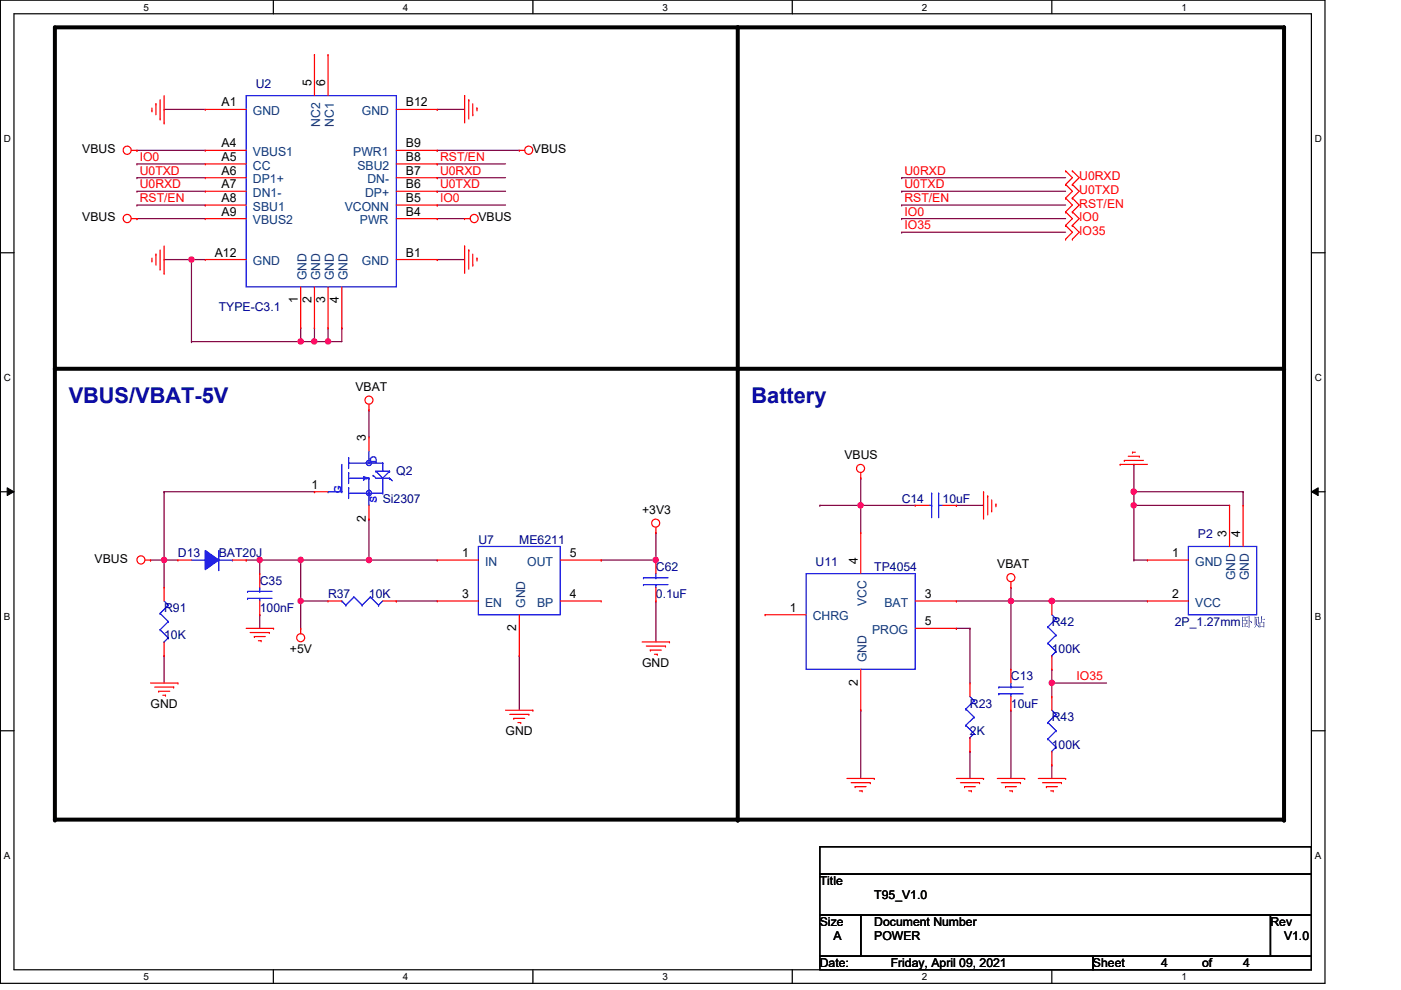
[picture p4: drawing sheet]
<svg xmlns="http://www.w3.org/2000/svg" width="297mm" height="210mm" viewBox="0 0 297 210" stroke-linecap="round" stroke-linejoin="round" font-family="sans-serif">
<path d="M.1 0h280.8v208.5h-280.8zM3 2.9h275v202.7h-275z" fill="none" stroke="#000" stroke-width=".25"/>
<g fill="#fff">
<path d="M30.4 .3h1.2v2.4h-1.2z"/>
<path d="M30.4 205.9h1.2v2.3h-1.2z"/>
</g>
<path d="M58 0v2.9M58 205.6v2.9" fill="none" stroke="#000" stroke-width=".25"/>
<g fill="#fff">
<path d="M85.4 .3h1.2v2.4h-1.2z"/>
<path d="M85.4 205.9h1.2v2.3h-1.2z"/>
</g>
<path d="M113 0v2.9M113 205.6v2.9" fill="none" stroke="#000" stroke-width=".25"/>
<g fill="#fff">
<path d="M140.5 .3h1.1v2.4h-1.1z"/>
<path d="M140.5 205.9h1.1v2.3h-1.1z"/>
</g>
<path d="M168 0v2.9M168 205.6v2.9" fill="none" stroke="#000" stroke-width=".25"/>
<g fill="#fff">
<path d="M195.4 .3h1.2v2.4h-1.2z"/>
<path d="M195.4 205.9h1.2v2.3h-1.2z"/>
</g>
<path d="M223 0v2.9M223 205.6v2.9" fill="none" stroke="#000" stroke-width=".25"/>
<g fill="#fff">
<path d="M250.5 .3h1.1v2.4h-1.1z"/>
<path d="M250.5 205.9h1.1v2.3h-1.1z"/>
<path d="M.8 28.2h1.5v2.4h-1.5z"/>
<path d="M278.8 28.2h1.4v2.4h-1.4z"/>
<path d="M.8 78.9h1.5v2.3h-1.5z"/>
<path d="M278.8 78.9h1.4v2.3h-1.4z"/>
</g>
<path d="M.1 53.6h2.9M278 53.6h2.9" fill="none" stroke="#000" stroke-width=".25"/>
<g fill="#fff">
<path d="M.8 129.6h1.4v2.3h-1.4z"/>
<path d="M278.8 129.6h1.3v2.3h-1.3z"/>
</g>
<path d="M.1 104.3h2.9M278 104.3h2.9" fill="none" stroke="#000" stroke-width=".25"/>
<path d="M1.5 103.4l1.5 .9-1.5 .8zM278 104.3l1.5-.9v1.7z" fill="#000"/>
<path d="M1.5 103.4l1.5 .9-1.5 .8zM278 104.3l1.5-.9v1.7z" fill="none" stroke="#000" stroke-width=".21"/>
<g fill="#fff">
<path d="M.8 180.3h1.4v2.3h-1.4z"/>
<path d="M278.8 180.3h1.3v2.3h-1.3z"/>
</g>
<path d="M.1 154.9h2.9M278 154.9h2.9" fill="none" stroke="#000" stroke-width=".25"/>
<path d="M11.6 5.8h260.6v168h-260.6zM156.4 5.8v168M11.6 78.2h260.6" fill="none" stroke="#000" stroke-width=".85"/>
<g fill="#000">
<circle cx="156.4" cy="5.8" r=".42"/>
<circle cx="272.2" cy="5.8" r=".42"/>
<circle cx="11.6" cy="78.2" r=".42"/>
<circle cx="156.4" cy="78.2" r=".42"/>
<circle cx="272.2" cy="78.2" r=".42"/>
<circle cx="11.6" cy="173.8" r=".42"/>
<circle cx="156.4" cy="173.8" r=".42"/>
<circle cx="272.2" cy="173.8" r=".42"/>
</g>
<g fill="none" stroke="#7f003f" stroke-width=".25">
<path d="M191.2 37.7h.1M191.2 37.7h34.7M191.2 43.5h.1M191.2 46.4h.1M191.2 40.6h.1M191.2 49.2h.1M191.2 43.5h34.7M191.2 46.4h34.7M191.2 40.6h34.7M191.2 49.2h34.7M240.4 107.1h.1M240.4 104.3h.1"/>
<path d="M240.4 107.1h20.3M240.4 104.3v2.8M240.4 104.3h23.2M263.6 104.3h.1M263.6 104.3v2.8"/>
</g>
<circle cx="240.4" cy="104.2" r=".56" fill="#f0f"/>
<circle cx="240.4" cy="104.2" r=".56" fill="none" stroke="#f0f" stroke-width=".25"/>
<path d="M240.4 98.5h.1M240.4 98.5v5.8M240.4 118.7h.1M240.4 107.1h.1M240.4 107.1v11.6M240.4 118.7h2.9" fill="none" stroke="#7f003f" stroke-width=".25"/>
<circle cx="240.4" cy="107.1" r=".56" fill="#f0f"/>
<circle cx="240.4" cy="107.1" r=".56" fill="none" stroke="#f0f" stroke-width=".25"/>
<path d="M182.5 107.1h.1M182.5 107.1v5.8" fill="none" stroke="#7f003f" stroke-width=".25"/>
<circle cx="182.4" cy="107.1" r=".56" fill="#f0f"/>
<circle cx="182.4" cy="107.1" r=".56" fill="none" stroke="#f0f" stroke-width=".25"/>
<path d="M182.5 107.1h.1M182.5 107.1h11.6M202.8 133.2h.1M202.8 133.2h2.9M205.7 133.2h.1M205.7 133.2v11.6M214.3 127.4h.1M214.3 127.4v14.5M182.5 150.6h.1M182.5 150.6v14.5" fill="none" stroke="#7f003f" stroke-width=".25"/>
<circle cx="214.3" cy="127.4" r=".56" fill="#f0f"/>
<circle cx="214.3" cy="127.4" r=".56" fill="none" stroke="#f0f" stroke-width=".25"/>
<g fill="none" stroke="#7f003f" stroke-width=".25">
<path d="M78.2 86.9h.1M78.2 86.9v5.8M34.8 118.7h.1M34.8 118.7v5.8M173.8 107.1h.1M182.5 101.4h.1M182.5 101.4v5.7h-8.7M202.8 107.1h.1M202.8 107.1h5.7M202.8 127.4h.1M202.8 127.4h11.5M205.7 159.3h.1"/>
<path d="M205.7 159.3v5.8M214.3 150.6h.1M214.3 150.6v14.5"/>
</g>
<circle cx="34.8" cy="118.7" r=".56" fill="#f0f"/>
<circle cx="34.8" cy="118.7" r=".56" fill="none" stroke="#f0f" stroke-width=".25"/>
<path d="M34.8 118.7h.1M34.8 118.7h2.9M63.8 118.7h.1M63.8 118.7h14.4M34.8 139h.1M34.8 139v5.8" fill="none" stroke="#7f003f" stroke-width=".25"/>
<circle cx="63.7" cy="118.7" r=".56" fill="#f0f"/>
<circle cx="63.7" cy="118.7" r=".56" fill="none" stroke="#f0f" stroke-width=".25"/>
<path d="M63.8 118.7h.1M63.8 118.7v8.7M63.8 127.4h.1M63.8 127.4h5.8M84 127.4h.1M84 127.4h8.7" fill="none" stroke="#7f003f" stroke-width=".25"/>
<circle cx="63.7" cy="127.4" r=".56" fill="#f0f"/>
<circle cx="63.7" cy="127.4" r=".56" fill="none" stroke="#f0f" stroke-width=".25"/>
<path d="M127.5 118.7h.1M139.1 112.9h.1M139.1 112.9v5.8h-11.6M139.1 127.4h.1M139.1 127.4v8.7" fill="none" stroke="#7f003f" stroke-width=".25"/>
<circle cx="139" cy="118.7" r=".56" fill="#f0f"/>
<circle cx="139" cy="118.7" r=".56" fill="none" stroke="#f0f" stroke-width=".25"/>
<path d="M34.8 104.3h.1M34.8 104.3h31.9M34.8 104.3v14.4M78.2 110.1h.1M78.2 118.7h.1M78.2 110.1v8.6M78.2 118.7h14.5M110.1 139h.1M110.1 139v11.6" fill="none" stroke="#7f003f" stroke-width=".25"/>
<circle cx="78.2" cy="118.7" r=".56" fill="#f0f"/>
<circle cx="78.2" cy="118.7" r=".56" fill="none" stroke="#f0f" stroke-width=".25"/>
<path d="M63.8 127.4h.1M63.8 127.4v5.8M223 127.4h.1M223 127.4h20.3" fill="none" stroke="#7f003f" stroke-width=".25"/>
<circle cx="223" cy="127.4" r=".56" fill="#f0f"/>
<circle cx="223" cy="127.4" r=".56" fill="none" stroke="#f0f" stroke-width=".25"/>
<path d="M55.1 118.7h.1M55.1 118.7v2.9M55.1 130.3h.1M55.1 130.3v2.9" fill="none" stroke="#7f003f" stroke-width=".25"/>
<circle cx="55.1" cy="118.7" r=".56" fill="#f0f"/>
<circle cx="55.1" cy="118.7" r=".56" fill="none" stroke="#f0f" stroke-width=".25"/>
<path d="M52.2 118.7h.1M52.2 118.7h2.9M223 144.8h.1M223 144.8v2.9M223 144.8h11.6" fill="none" stroke="#7f003f" stroke-width=".25"/>
<circle cx="223" cy="144.8" r=".56" fill="#f0f"/>
<circle cx="223" cy="144.8" r=".56" fill="none" stroke="#f0f" stroke-width=".25"/>
<path d="M31.9 118.7h.1M31.9 118.7h2.9M55.1 118.7h.1M55.1 118.7h8.7M214.3 127.4h.1M214.3 127.4h8.7M223 141.9h.1M223 141.9v2.9M223 162.2h.1M223 162.2v2.9" fill="none" stroke="#7f003f" stroke-width=".25"/>
<circle cx="223" cy="127.4" r=".56" fill="#f0f"/>
<circle cx="223" cy="127.4" r=".56" fill="none" stroke="#f0f" stroke-width=".25"/>
<g fill="none" stroke="#7f003f" stroke-width=".25">
<path d="M29 34.8h.1M29 31.9h.1M29 34.8h14.5M29 31.9h14.5M34.8 23.2h.1M34.8 23.2h8.7M92.7 34.8h.1M92.7 34.8h14.5M29 43.5h.1M29 46.4h.1M29 43.5h14.5M29 46.4h14.5"/>
<path d="M40.6 55h.1M40.6 55h2.9M40.6 55v17.4M92.7 43.5h.1M92.7 43.5h14.5M214.3 124.5h.1M214.3 124.5v2.9"/>
</g>
<circle cx="40.6" cy="55" r=".56" fill="#f0f"/>
<circle cx="40.6" cy="55" r=".56" fill="none" stroke="#f0f" stroke-width=".25"/>
<path d="M34.8 55h.1M34.8 55h5.8M69.6 69.5h.1M69.6 72.4h.1M69.6 69.5v2.9M72.5 69.5h.1M72.5 69.5v2.9h-2.9" fill="none" stroke="#7f003f" stroke-width=".25"/>
<circle cx="69.5" cy="72.4" r=".56" fill="#f0f"/>
<circle cx="69.5" cy="72.4" r=".56" fill="none" stroke="#f0f" stroke-width=".25"/>
<path d="M92.7 23.2h.1M92.7 31.9h.1M92.7 23.2h5.8M92.7 31.9h17.4M92.7 55h.1M92.7 46.4h.1M92.7 55h5.8M92.7 46.4h5.8M40.6 72.4h.1M63.8 69.5h.1M63.8 69.5v2.9h-23.2" fill="none" stroke="#7f003f" stroke-width=".25"/>
<circle cx="63.7" cy="72.4" r=".56" fill="#f0f"/>
<circle cx="63.7" cy="72.4" r=".56" fill="none" stroke="#f0f" stroke-width=".25"/>
<path d="M29 37.7h.1M29 37.7h14.5M92.7 37.7h.1M92.7 37.7h14.5M29 40.6h.1M29 40.6h14.5M92.7 40.6h.1M92.7 40.6h14.5M63.8 72.4h.1M66.7 69.5h.1M66.7 69.5v2.9h-2.9" fill="none" stroke="#7f003f" stroke-width=".25"/>
<circle cx="66.6" cy="72.4" r=".56" fill="#f0f"/>
<circle cx="66.6" cy="72.4" r=".56" fill="none" stroke="#f0f" stroke-width=".25"/>
<path d="M66.7 72.4h.1M66.7 72.4h2.9" fill="none" stroke="#7f003f" stroke-width=".25"/>
<g fill="none" stroke="#f00" stroke-width=".25">
<path d="M66.7 11.6h.1M66.7 11.6v8.7M69.6 11.6h.1M69.6 11.6v8.7M27.9 31.9h1.1M29 31.9h.1M32.2 23.5h.1M32.2 22.9v.6M33.1 22h.1M33.1 22v2.3M33.9 25.2h.1M33.9 21.2v4"/>
<path d="M34.8 26.1h.1M34.8 20.3v5.8M43.5 23.2h.1M43.5 31.9h.1M43.5 34.8h.1M43.5 37.7h.1M43.5 31.9h8.7M43.5 23.2h8.7M43.5 34.8h8.7M43.5 37.7h8.7M84 31.9h8.7M84 23.2h8.7"/>
<path d="M84 34.8h8.7M84 37.7h8.7M92.7 37.7h.1M92.7 34.8h.1M92.7 31.9h.1M92.7 23.2h.1M98.5 20.3h.1M98.5 20.3v5.8M99.4 21.2h.1M99.4 21.2v4M100.2 24.3h.1M100.2 22v2.3"/>
<path d="M101.1 22.9h.1M101.1 22.9v.6M110.1 31.9h.1M110.1 31.9h1.1M225.9 39.1h.1M225.9 36.2h.1M225.9 39.1l1.5 1.5-1.5 1.4M225.9 36.2l1.5 1.5-1.5 1.4M227.4 39.1h.1M227.4 36.2h.1M227.4 39.1l1.4 1.5-1.4 1.4M227.4 36.2l1.4 1.5-1.4 1.4"/>
<path d="M27.9 46.4h1.1M29 46.4h.1M32.2 55.3h.1M32.2 54.7v.6M33.1 53.9h.1M33.1 53.9v2.3M33.9 57.1h.1M33.9 53v4.1M34.8 58h.1M34.8 52.2v5.8M43.5 40.6h.1M43.5 43.5h.1"/>
<path d="M43.5 46.4h.1M43.5 55h.1M43.5 46.4h8.7M43.5 40.6h8.7M43.5 43.5h8.7M43.5 55h8.7M84 46.4h8.7M84 40.6h8.7M84 43.5h8.7M84 55h8.7M92.7 55h.1M92.7 46.4h.1"/>
<path d="M92.7 43.5h.1M92.7 40.6h.1M98.5 52.2h.1M98.5 46.4h.1M98.5 52.2v5.8M98.5 46.4h1.2M99.4 53h.1M99.4 53v4.1M100.2 56.2h.1M100.2 53.9v2.3M101.1 54.7h.1M101.1 54.7v.6"/>
<path d="M225.9 44.9h.1M225.9 42h.1M225.9 47.8h.1M225.9 50.7h.1M225.9 42l1.5 1.5-1.5 1.4M225.9 44.9l1.5 1.5-1.5 1.4M225.9 47.8l1.5 1.4-1.5 1.5M227.4 44.9h.1M227.4 42h.1M227.4 47.8h.1M227.4 50.7h.1M227.4 42l1.4 1.5-1.4 1.4"/>
<path d="M227.4 44.9l1.4 1.5-1.4 1.4M227.4 47.8l1.4 1.4-1.4 1.5M63.8 69.5h.1M63.8 60.8v8.7M66.7 69.5h.1M66.7 60.8v8.7M69.6 69.5h.1M69.6 60.8v8.7M72.5 69.5h.1M72.5 60.8v8.7M78.2 86.9h.1M78.2 85.7v1.2"/>
<path d="M237.5 98.5h.1M237.5 98.5h5.8M238.4 97.6h.1M238.4 97.6h4M239.2 96.7h2.4M240.1 95.9h.1M240.1 95.9h.6M241.6 96.7h.1M30.8 118.7h1.1M31.9 118.7h.1M139.1 112.9h.1M139.1 111.8v1.1"/>
<path d="M182.5 101.4h.1M182.5 100.2v1.2M194.1 107.1h.1M194.1 107.1h2.9M199.9 107.1h2.9M202.8 107.1h.1M208.5 104.3h.1M208.5 104.3v5.8M209.4 105.2h.1M209.4 105.2v4M210.3 108.3h.1M210.3 106v2.3"/>
<path d="M211.2 106.9h.1M211.2 106.9v.5M52.2 133.2h5.8M53 134.1h4.1M53.9 135h.1M53.9 135h2.4M54.8 135.8h.6M55.4 135.8h.1M57.1 134.1h.1M58 133.2h.1M63.8 133.2h.1M63.8 133.2v1.2"/>
<path d="M136.1 136.1h5.8M137 137h4.1M137.9 137.8h.1M137.9 137.8h2.3M138.8 138.7h.6M139.4 138.7h.1M141.1 137h.1M141.9 136.1h.1M214.3 124.5h.1M214.3 123.4v1.1M31.9 144.8h5.8M32.8 145.7h4"/>
<path d="M33.7 146.6h.1M33.7 146.6h2.3M34.5 147.4h.6M35.1 147.4h.1M36.8 145.7h.1M37.7 144.8h.1M107.2 150.6h5.8M108.1 151.5h4M108.9 152.3h.1M108.9 152.3h2.3M109.8 153.2h.6M110.4 153.2h.1"/>
<path d="M112.1 151.5h.1M113 150.6h.1M179.6 165.1h5.8M180.5 165.9h4M181.3 166.8h.1M181.3 166.8h2.3M182.2 167.7h.6M182.8 167.7h.1M184.5 165.9h.1M185.4 165.1h.1M202.8 165.1h5.7M203.6 165.9h4.1"/>
<path d="M204.5 166.8h.1M204.5 166.8h2.3M205.4 167.7h.5M205.9 167.7h.1M207.7 165.9h.1M208.5 165.1h.1M211.5 165.1h5.8M212.3 165.9h4.1M213.2 166.8h.1M213.2 166.8h2.3M214 167.7h.6M214.6 167.7h.1"/>
<path d="M216.4 165.9h.1M217.3 165.1h.1M220.1 165.1h5.8M221 165.9h4M221.9 166.8h.1M221.9 166.8h2.3M222.8 167.7h.5M223.3 167.7h.1M225 165.9h.1M225.9 165.1h.1"/>
<circle cx="27" cy="31.8" r=".86"/>
<circle cx="112.1" cy="31.8" r=".86"/>
<circle cx="27" cy="46.3" r=".86"/>
<circle cx="100.5" cy="46.3" r=".86"/>
<circle cx="78.2" cy="84.8" r=".85"/>
<circle cx="182.4" cy="99.3" r=".85"/>
<circle cx="29.9" cy="118.7" r=".86"/>
<circle cx="139" cy="110.9" r=".85"/>
<circle cx="63.7" cy="135.2" r=".85"/>
<circle cx="214.3" cy="122.5" r=".85"/>
</g>
<path d="M173.8 179.5h104.2v5.8h-104.2zM173.8 185.3h104.2v8.7h-104.2zM173.8 194h8.7v8.7h-8.7zM182.5 194h86.9v8.7h-86.9zM269.4 194h8.6v8.7h-8.6zM173.8 202.7h57.9v2.9h-57.9zM231.7 202.7h46.3v2.9h-46.3z" fill="none" stroke="#000" stroke-width=".25"/>
<g fill="none" stroke="#00f" stroke-width=".25">
<path d="M52.2 20.3h31.8v40.5h-31.8zM40.6 118.7h2.9M43.5 118.7h.1M46.4 116.7v4.1M46.4 118.7h2.9M49.3 118.7h.1M197 107.1h.5M197.5 107.1h.1M197.5 104.6h.1M197.5 104.6v5.2M199 104.6h.1M199 107.1h.1"/>
<path d="M199 107.1h.9M199 104.6v5.2M46.4 120.8h.1"/>
</g>
<path d="M43.5 116.7l2.9 2-2.9 2.1z" fill-rule="evenodd" fill="#00f"/>
<g fill="none" stroke="#00f" stroke-width=".25">
<path d="M72.5 98.5v5.8M73.9 97h.1M73.9 98.2h.1M73.9 97v2.4M73.9 98.2h7.2M78.2 98.2h.1M78.2 95.6v2.6M79.7 99.9h.1M79.7 99.9h2.9M79.7 99.9l1.4 1.5M81.1 98.2h.1M81.1 98.2v1.7"/>
<path d="M82.6 99.9h.1M82.6 99.9l-1.5 1.5M43.5 116.7l2.9 2-2.9 2.1zM69.6 104.3h.1M69.6 104.3h2.9M72.5 104.3h.1M73.9 103.4h.1M73.9 100.2h.1M73.9 101.4h4.3M73.9 100.2v2.3M73.9 103.4v2.3M73.9 104.6h7.2"/>
<path d="M77.1 101.6h.1M77.1 101.1h.1M77.1 101.1l1.1 .3M77.1 101.1v.5M78.2 101.4h.1M78.2 104.6h.1M78.2 101.4v5.7M78.2 101.4l-1.1 .2M79.1 100.8h.1M79.1 100.8l.6 .6h2.9M81.1 104.6h.1M81.1 101.4h.1"/>
<path d="M81.1 101.4v3.2M82.6 101.4h.1M82.6 101.4l.6 .5M101.4 115.9h17.4v14.4h-17.4zM252 115.9h14.4v14.4h-14.4zM33.9 130h.1M33.9 133.5h.1M33.9 130l1.8 1.8M33.9 133.5l1.8 1.8M34.8 136.1h.1M34.8 127.4l.9 .9M35.7 128.3h.1"/>
<path d="M35.7 131.8h.1M35.7 135.3h.1M35.7 128.3l-1.8 1.7M35.7 131.8l-1.8 1.7M35.7 135.3l-.9 .8M52.5 125.4h.1M52.5 126.9h.1M52.5 125.4h5.2M52.5 126.9h5.2M55.1 126.9h.1M55.1 125.4h.1M55.1 124.5v.9"/>
<path d="M55.1 126.9v.5M72.5 127.4h.1M72.5 127.4l.8 .9M73.3 128.3h.1M75.1 126.6h.1M75.1 126.6l1.7 1.7M75.1 126.6l-1.8 1.7M76.8 128.3h.1M78.5 126.6h.1M78.5 126.6l1.8 1.7M78.5 126.6l-1.7 1.7M80.3 128.3h.1"/>
<path d="M81.1 127.4l-.8 .9M136.4 122.5h.1M136.4 124h.1M136.4 122.5h5.2M136.4 124h5.2M139.1 124h.1M139.1 122.5h.1M139.1 121.6v.9M139.1 124v.5M170.9 121.6h23.2v20.3h-23.2zM222.2 132.9h.1M222.2 136.4h.1"/>
<path d="M222.2 132.9l1.7 1.8M222.2 136.4l1.7 1.7M223 139h.1M223 130.3l.9 .9M223.9 131.2h.1M223.9 134.7h.1M223.9 138.1h.1M223.9 131.2l-1.7 1.7M223.9 134.7l-1.7 1.7M223.9 138.1l-.9 .9M204.8 150.3h.1M204.8 153.8h.1"/>
<path d="M204.8 150.3l1.7 1.8M204.8 153.8l1.7 1.7M205.7 156.4h.1M205.7 147.7l.8 .9M206.5 148.6h.1M206.5 152.1h.1M206.5 155.5h.1M206.5 148.6l-1.7 1.7M206.5 152.1l-1.7 1.7M206.5 155.5l-.8 .9M211.7 145.7h.1M211.7 147.1h.1"/>
<path d="M211.7 145.7h5.3M211.7 147.1h5.3M214.3 147.1h.1M214.3 145.7h.1M214.3 144.8v.9M214.3 147.1v.6M222.2 153.2h.1M222.2 156.7h.1M222.2 153.2l1.7 1.7M222.2 156.7l1.7 1.7M223 159.3h.1M223 150.6l.9 .9"/>
<path d="M223.9 151.5h.1M223.9 154.9h.1M223.9 158.4h.1M223.9 151.5l-1.7 1.7M223.9 154.9l-1.7 1.8M223.9 158.4l-.9 .9"/>
<circle cx="78.2" cy="98.2" r=".56"/>
<circle cx="78.2" cy="104.5" r=".56"/>
</g>
<g fill="none" stroke="#f00" stroke-width=".25">
<path d="M78.2 92.7h.1M78.2 92.7v2.9M37.7 118.7h.1M37.7 118.7h2.9M49.3 118.7h2.9M52.2 118.7h.1M66.7 104.3h.1M66.7 104.3h2.9M78.2 110.1h.1M78.2 107.1v3M92.7 118.7h.1M92.7 118.7h8.7"/>
<path d="M118.8 118.7h8.7M127.5 118.7h.1M139.1 118.7h.1M139.1 118.7v2.9M182.5 112.9h.1M182.5 112.9v8.7M243.3 118.7h.1M243.3 118.7h8.7M260.7 107.1h.1M260.7 107.1v8.8M263.6 107.1h.1M263.6 107.1v8.8"/>
<path d="M34.8 124.5h.1M34.8 139h.1M34.8 124.5v2.9M34.8 136.1v2.9M55.1 130.3h.1M55.1 121.6h.1M55.1 121.6v2.9M55.1 127.4v2.9M69.6 127.4h.1M69.6 127.4h2.9M81.1 127.4h2.9M84 127.4h.1"/>
<path d="M92.7 127.4h.1M92.7 127.4h8.7M110.1 139h.1M110.1 130.3v8.7M118.8 127.4h8.7M127.5 127.4h.1M139.1 127.4h.1M139.1 124.5v2.9M162.2 130.3h.1M162.2 130.3h8.7M194.1 127.4h8.7M194.1 133.2h8.7"/>
<path d="M202.8 127.4h.1M202.8 133.2h.1M223 127.4h.1M223 127.4v2.9M223 139v2.9M243.3 127.4h.1M243.3 127.4h8.7M182.5 150.6h.1M182.5 141.9v8.7M205.7 144.8h.1M205.7 159.3h.1M205.7 144.8v2.9"/>
<path d="M205.7 156.4v2.9M214.3 150.6h.1M214.3 141.9h.1M214.3 141.9v2.9M214.3 147.7v2.9M223 141.9h.1M223 147.7h.1M223 147.7v2.9M223 159.3v2.9M223 162.2h.1"/>
</g>
<circle cx="240.4" cy="104.2" r=".56" fill="#f0f"/>
<circle cx="240.4" cy="104.2" r=".56" fill="none" stroke="#f0f" stroke-width=".25"/>
<circle cx="240.4" cy="107.1" r=".56" fill="#f0f"/>
<circle cx="240.4" cy="107.1" r=".56" fill="none" stroke="#f0f" stroke-width=".25"/>
<circle cx="182.4" cy="107.1" r=".56" fill="#f0f"/>
<circle cx="182.4" cy="107.1" r=".56" fill="none" stroke="#f0f" stroke-width=".25"/>
<circle cx="214.3" cy="127.4" r=".56" fill="#f0f"/>
<circle cx="214.3" cy="127.4" r=".56" fill="none" stroke="#f0f" stroke-width=".25"/>
<circle cx="34.8" cy="118.7" r=".56" fill="#f0f"/>
<circle cx="34.8" cy="118.7" r=".56" fill="none" stroke="#f0f" stroke-width=".25"/>
<circle cx="63.7" cy="118.7" r=".56" fill="#f0f"/>
<circle cx="63.7" cy="118.7" r=".56" fill="none" stroke="#f0f" stroke-width=".25"/>
<circle cx="63.7" cy="127.4" r=".56" fill="#f0f"/>
<circle cx="63.7" cy="127.4" r=".56" fill="none" stroke="#f0f" stroke-width=".25"/>
<circle cx="139" cy="118.7" r=".56" fill="#f0f"/>
<circle cx="139" cy="118.7" r=".56" fill="none" stroke="#f0f" stroke-width=".25"/>
<circle cx="78.2" cy="118.7" r=".56" fill="#f0f"/>
<circle cx="78.2" cy="118.7" r=".56" fill="none" stroke="#f0f" stroke-width=".25"/>
<circle cx="223" cy="127.4" r=".56" fill="#f0f"/>
<circle cx="223" cy="127.4" r=".56" fill="none" stroke="#f0f" stroke-width=".25"/>
<circle cx="55.1" cy="118.7" r=".56" fill="#f0f"/>
<circle cx="55.1" cy="118.7" r=".56" fill="none" stroke="#f0f" stroke-width=".25"/>
<circle cx="223" cy="144.8" r=".56" fill="#f0f"/>
<circle cx="223" cy="144.8" r=".56" fill="none" stroke="#f0f" stroke-width=".25"/>
<circle cx="223" cy="127.4" r=".56" fill="#f0f"/>
<circle cx="223" cy="127.4" r=".56" fill="none" stroke="#f0f" stroke-width=".25"/>
<circle cx="40.6" cy="55" r=".56" fill="#f0f"/>
<circle cx="40.6" cy="55" r=".56" fill="none" stroke="#f0f" stroke-width=".25"/>
<circle cx="69.5" cy="72.4" r=".56" fill="#f0f"/>
<circle cx="69.5" cy="72.4" r=".56" fill="none" stroke="#f0f" stroke-width=".25"/>
<circle cx="63.7" cy="72.4" r=".56" fill="#f0f"/>
<circle cx="63.7" cy="72.4" r=".56" fill="none" stroke="#f0f" stroke-width=".25"/>
<circle cx="66.6" cy="72.4" r=".56" fill="#f0f"/>
<circle cx="66.6" cy="72.4" r=".56" fill="none" stroke="#f0f" stroke-width=".25"/>
<g font-size="4.6" fill="#00007f">
<text x="14.6" y="85.4">VBUS/VBAT-5V</text>
<text x="159.3" y="85.4">Battery</text>
</g>
<g font-size="2.6">
<text x="47" y="22.6">A1</text>
<text x="66" y="18.2" transform="rotate(-90 66 18.2)">5</text>
<text x="68.9" y="18.2" transform="rotate(-90 68.9 18.2)">6</text>
<text x="86.1" y="22.6">B12</text>
<text x="17.4" y="32.5">VBUS</text>
<text x="47" y="31.2">A4</text>
<text x="47" y="34.1">A5</text>
<text x="86.1" y="34.1">B8</text>
<text x="86.1" y="31.2">B9</text>
<text x="113" y="32.5">VBUS</text>
<text x="47" y="37">A6</text>
<text x="47" y="39.9">A7</text>
<text x="86.1" y="39.9">B6</text>
<text x="86.1" y="37">B7</text>
<text x="17.4" y="46.9">VBUS</text>
<text x="47" y="42.8">A8</text>
<text x="47" y="45.7">A9</text>
<text x="86.1" y="45.7">B4</text>
<text x="86.1" y="42.8">B5</text>
<text x="101.4" y="46.9">VBUS</text>
<text x="45.5" y="54.4">A12</text>
<text x="86.1" y="54.4">B1</text>
<text x="63.1" y="64.3" transform="rotate(-90 63.1 64.3)">1</text>
<text x="66" y="64.3" transform="rotate(-90 66 64.3)">2</text>
<text x="68.9" y="64.3" transform="rotate(-90 68.9 64.3)">3</text>
<text x="71.8" y="64.3" transform="rotate(-90 71.8 64.3)">4</text>
<text x="75.4" y="82.8">VBAT</text>
<text x="77.6" y="93.6" transform="rotate(-90 77.6 93.6)">3</text>
<text x="179" y="97.3">VBUS</text>
<text x="66.1" y="103.6">1</text>
<text x="77.6" y="110.6" transform="rotate(-90 77.6 110.6)">2</text>
<text x="136.1" y="108.9">+3V3</text>
<text x="260.1" y="113.8" transform="rotate(-90 260.1 113.8)">3</text>
<text x="262.9" y="113.8" transform="rotate(-90 262.9 113.8)">4</text>
<text x="20.1" y="119.3">VBUS</text>
<text x="98" y="118.1">1</text>
<text x="120.8" y="118.1">5</text>
<text x="181.9" y="119.6" transform="rotate(-90 181.9 119.6)">4</text>
<text x="248.5" y="118.1">1</text>
<text x="211.5" y="120.5">VBAT</text>
<text x="98" y="126.8">3</text>
<text x="120.8" y="126.8">4</text>
<text x="167.4" y="129.7">1</text>
<text x="196.1" y="126.8">3</text>
<text x="248.5" y="126.8">2</text>
<text x="109.5" y="133.8" transform="rotate(-90 109.5 133.8)">2</text>
<text x="196.1" y="132.6">5</text>
<text x="61.5" y="138.4">+5V</text>
<text x="136.1" y="141.4">GND</text>
<text x="181.9" y="145.4" transform="rotate(-90 181.9 145.4)">2</text>
<text x="31.9" y="150">GND</text>
<text x="107.2" y="155.8">GND</text>
<text x="173.8" y="187.7">Title</text>
<text x="185.4" y="190.6">T95_V1.0</text>
<text x="173.8" y="196.3">Size</text>
<text x="185.4" y="196.3">Document Number</text>
<text x="269.4" y="196.3">Rev</text>
<text x="176.7" y="199.3">A</text>
<text x="185.4" y="199.3">POWER</text>
<text x="272.2" y="199.3">V1.0</text>
<text x="173.8" y="205.1">Date:</text>
<text x="188.8" y="205.1">Friday, April 09, 2021</text>
<text x="231.7" y="205.1">Sheet</text>
<text x="246.2" y="205.1">4</text>
<text x="254.9" y="205.1">of</text>
<text x="263.6" y="205.1">4</text>
</g>
<g font-size="2.6" fill="#00007f">
<text x="54.2" y="18.6">U2</text>
<text x="46.4" y="66">TYPE-C3.1</text>
<text x="84" y="100.8">Q2</text>
<text x="81.1" y="106.6">Si2307</text>
<text x="191.2" y="106.6">C14</text>
<text x="199.9" y="106.6">10uF</text>
<text x="37.7" y="118.2">D13</text>
<text x="46.4" y="118.2">BAT20J</text>
<text x="101.4" y="115.3">U7</text>
<text x="110.1" y="115.3">ME6211</text>
<text x="172.9" y="119.9">U11</text>
<text x="254" y="114.1">P2</text>
<text x="55.1" y="124">C35</text>
<text x="139.1" y="121.1">C62</text>
<text x="185.4" y="121.1">TP4054</text>
<text x="34.8" y="129.8">R91</text>
<text x="55.1" y="129.8">100nF</text>
<text x="69.6" y="126.9">R37</text>
<text x="78.2" y="126.9">10K</text>
<text x="139.1" y="126.9">0.1uF</text>
<text x="34.8" y="135.6">10K</text>
<text x="223" y="132.7">R42</text>
<text x="249.1" y="132.7">2P_1.27mm卧卧</text>
<text x="223" y="138.4">100K</text>
<text x="214.3" y="144.2">C13</text>
<text x="205.7" y="150">R23</text>
<text x="205.7" y="155.8">2K</text>
<text x="214.3" y="150">10uF</text>
<text x="223" y="152.9">R43</text>
<text x="223" y="158.7">100K</text>
</g>
<g font-size="2.6" fill="#003f7f">
<text x="53.6" y="24.4">GND</text>
<text x="67.9" y="26.9" transform="rotate(-90 67.9 26.9)">NC2</text>
<text x="70.8" y="26.9" transform="rotate(-90 70.8 26.9)">NC1</text>
<text x="76.7" y="24.4">GND</text>
<text x="53.6" y="33.1">VBUS1</text>
<text x="53.6" y="35.9">CC</text>
<text x="74.9" y="33.1">PWR1</text>
<text x="75.8" y="35.9">SBU2</text>
<text x="53.6" y="38.9">DP1+</text>
<text x="53.6" y="41.7">DN1-</text>
<text x="77.4" y="41.7">DP+</text>
<text x="77.9" y="38.9">DN-</text>
<text x="53.6" y="44.7">SBU1</text>
<text x="53.6" y="47.5">VBUS2</text>
<text x="73.1" y="44.7">VCONN</text>
<text x="76.3" y="47.5">PWR</text>
<text x="53.6" y="56.2">GND</text>
<text x="65" y="59.4" transform="rotate(-90 65 59.4)">GND</text>
<text x="67.9" y="59.4" transform="rotate(-90 67.9 59.4)">GND</text>
<text x="70.8" y="59.4" transform="rotate(-90 70.8 59.4)">GND</text>
<text x="73.7" y="59.4" transform="rotate(-90 73.7 59.4)">GND</text>
<text x="76.7" y="56.2">GND</text>
<text x="102.9" y="119.9">IN</text>
<text x="111.8" y="119.9">OUT</text>
<text x="253.4" y="119.9">GND</text>
<text x="261.9" y="123.1" transform="rotate(-90 261.9 123.1)">GND</text>
<text x="264.8" y="123.1" transform="rotate(-90 264.8 123.1)">GND</text>
<text x="102.9" y="128.6">EN</text>
<text x="111.3" y="128.9" transform="rotate(-90 111.3 128.9)">GND</text>
<text x="113.9" y="128.6">BP</text>
<text x="172.3" y="131.5">CHRG</text>
<text x="183.7" y="128.5" transform="rotate(-90 183.7 128.5)">VCC</text>
<text x="187.5" y="128.6">BAT</text>
<text x="253.4" y="128.6">VCC</text>
<text x="184.9" y="134.4">PROG</text>
<text x="183.7" y="140.5" transform="rotate(-90 183.7 140.5)">GND</text>
</g>
<g font-size="2.6" fill="#f00">
<text x="29.6" y="34.2">IO0</text>
<text x="93.3" y="34.2">RST/EN</text>
<text x="29.6" y="37.1">U0TXD</text>
<text x="29.6" y="40">U0RXD</text>
<text x="93.3" y="40">U0TXD</text>
<text x="93.3" y="37.1">U0RXD</text>
<text x="191.8" y="40">U0TXD</text>
<text x="191.8" y="37.1">U0RXD</text>
<text x="228.8" y="41.1">U0TXD</text>
<text x="228.8" y="38.3">U0RXD</text>
<text x="29.6" y="42.9">RST/EN</text>
<text x="93.3" y="42.9">IO0</text>
<text x="191.8" y="42.9">RST/EN</text>
<text x="191.8" y="45.8">IO0</text>
<text x="228.8" y="44.1">RST/EN</text>
<text x="228.8" y="46.9">IO0</text>
<text x="191.8" y="48.6">IO35</text>
<text x="228.8" y="49.8">IO35</text>
<text x="228.3" y="144.2">IO35</text>
</g>
<g font-size="2.6" fill="#00f">
<text x="79.9" y="98.2" transform="rotate(-90 79.9 98.2)">D</text>
<text x="72.3" y="104.6" transform="rotate(-90 72.3 104.6)">G</text>
<text x="79.9" y="106.6" transform="rotate(-90 79.9 106.6)">S</text>
</g>
<g font-size="2.1">
<text x="30.4" y="2.2">5</text>
<text x="85.4" y="2.2">4</text>
<text x="140.5" y="2.2">3</text>
<text x="195.4" y="2.2">2</text>
<text x="250.5" y="2.2">1</text>
<text x=".8" y="30.1">D</text>
<text x="278.8" y="30.1">D</text>
<text x=".8" y="80.8">C</text>
<text x="278.8" y="80.8">C</text>
<text x=".8" y="131.5">B</text>
<text x="278.8" y="131.5">B</text>
<text x=".8" y="182.2">A</text>
<text x="278.8" y="182.2">A</text>
<text x="30.4" y="207.8">5</text>
<text x="85.4" y="207.8">4</text>
<text x="140.5" y="207.8">3</text>
<text x="195.4" y="207.8">2</text>
<text x="250.5" y="207.8">1</text>
</g>
</svg>
